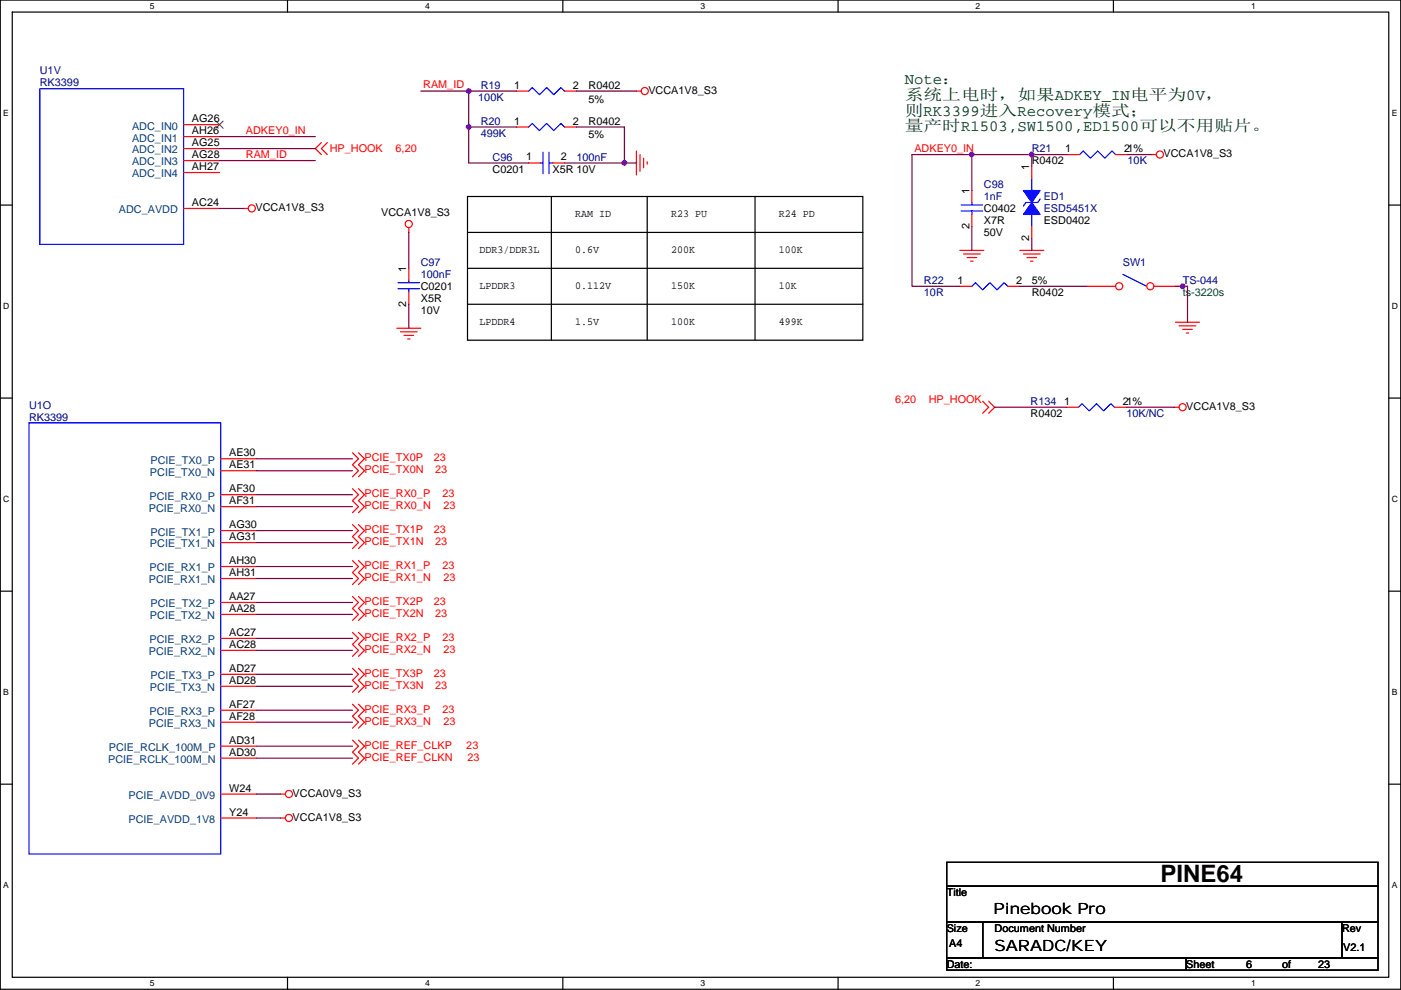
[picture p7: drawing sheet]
<svg xmlns="http://www.w3.org/2000/svg" width="297mm" height="210mm" viewBox="0 0 297 210" stroke-linecap="round" stroke-linejoin="round" font-family="sans-serif">
<path d="M.1 0h296.9v209.8h-296.9zM2.6 2.6h291.8v204.7h-291.8z" fill="none" stroke="#000" stroke-width=".25"/>
<g fill="#fff">
<path d="M31.8 .3h1v2h-1z"/>
<path d="M31.8 207.5h1v2.1h-1z"/>
</g>
<path d="M61 0v2.6M61 207.3v2.5" fill="none" stroke="#000" stroke-width=".25"/>
<g fill="#fff">
<path d="M90.1 .3h1v2h-1z"/>
<path d="M90.1 207.5h1v2.1h-1z"/>
</g>
<path d="M119.3 0v2.6M119.3 207.3v2.5" fill="none" stroke="#000" stroke-width=".25"/>
<g fill="#fff">
<path d="M148.5 .3h1v2h-1z"/>
<path d="M148.5 207.5h1v2.1h-1z"/>
</g>
<path d="M177.7 0v2.6M177.7 207.3v2.5" fill="none" stroke="#000" stroke-width=".25"/>
<g fill="#fff">
<path d="M206.9 .3h1v2h-1z"/>
<path d="M206.9 207.5h1v2.1h-1z"/>
</g>
<path d="M236.1 0v2.6M236.1 207.3v2.5" fill="none" stroke="#000" stroke-width=".25"/>
<g fill="#fff">
<path d="M265.2 .3h1v2h-1z"/>
<path d="M265.2 207.5h1v2.1h-1z"/>
<path d="M.7 23h1.2v2.1h-1.2z"/>
<path d="M295.1 23h1.2v2.1h-1.2z"/>
<path d="M.7 64h1.3v2h-1.3z"/>
<path d="M295.1 64h1.3v2h-1.3z"/>
</g>
<path d="M.1 43.5h2.5M294.4 43.5h2.6" fill="none" stroke="#000" stroke-width=".25"/>
<g fill="#fff">
<path d="M.7 104.9h1.3v2h-1.3z"/>
<path d="M295.1 104.9h1.3v2h-1.3z"/>
</g>
<path d="M.1 84.4h2.5M294.4 84.4h2.6" fill="none" stroke="#000" stroke-width=".25"/>
<g fill="#fff">
<path d="M.7 145.9h1.2v2h-1.2z"/>
<path d="M295.1 145.9h1.2v2h-1.2z"/>
</g>
<path d="M.1 125.4h2.5M294.4 125.4h2.6" fill="none" stroke="#000" stroke-width=".25"/>
<g fill="#fff">
<path d="M.7 186.8h1.2v2h-1.2z"/>
<path d="M295.1 186.8h1.2v2h-1.2z"/>
</g>
<g fill="none" stroke="#000" stroke-width=".25">
<path d="M99.1 41.7h83.8v30.5h-83.8zM99.1 56.9h83.8M99.1 49.3h83.8M116.9 41.7v30.5M137.2 41.7v30.5M160.1 41.7v30.5M99.1 64.5h83.8M.1 166.3h2.5M294.4 166.3h2.6M200.7 195.6h7.6v7.6h-7.6zM200.7 182.9h91.5v5.1h-91.5zM200.7 188h91.5v7.6h-91.5z"/>
<path d="M208.3 195.6h76.2v7.6h-76.2zM284.5 195.6h7.7v7.6h-7.7zM200.7 203.2h50.8v2.6h-50.8zM251.5 203.2h40.7v2.6h-40.7z"/>
</g>
<g fill="none" stroke="#f00" stroke-width=".25">
<path d="M109.5 19.3h2.6M119.7 19.3h2.5M134.9 19.3h1.1M38.9 26.4h7.6M38.9 29h7.6M38.9 31.5h7.6M38.9 34.1h7.6M38.9 36.6h7.6M68.1 30.2l-1.2 1.3 1.2 1.3M69.4 30.2l-1.3 1.3 1.3 1.3M109.5 26.9h2.6M112.1 34.6h2.5"/>
<path d="M117.2 34.6h2.5M119.7 26.9h2.5M134.9 32v5.1M135.7 32.8v3.5M136.5 33.5v2.1M137.2 34.3v.5M218.8 35.3v2.6M226.4 32.8h2.5M236.5 32.8h2.6M244.2 32.8h1M38.9 44.2h7.6M51.6 44.2h1"/>
<path d="M86.7 48.3v1M86.7 56.9v2.6M203.5 53.1h5.1M204.3 53.9h3.5M205 54.6h2.1M205.8 55.4h.5M206.1 40.4v2.5M206.1 45.5v2.5M216.2 53.1h5.1M217 53.9h3.5M217.7 54.6h2.1M218.5 55.4h.5"/>
<path d="M218.8 48v2.6M84.1 69.6h5.1M84.9 70.4h3.6M85.7 71.1h2M86.4 71.9h.5M86.7 62v2.5M203.5 60.7h2.6M213.7 60.7h2.5M249.2 68.3h5.1M250 69.1h3.6M250.8 69.9h2M251.5 70.6h.5"/>
<path d="M46.8 97.3h7.6M46.8 99.8h7.6M74.7 96l1.3 1.3-1.3 1.3 1.3 1.2-1.3 1.3M76 96l1.3 1.3-1.3 1.3 1.3 1.2-1.3 1.3M208.3 85.1l1.3 1.3-1.3 1.3M209.6 85.1l1.3 1.3-1.3 1.3M226.1 86.4h2.6M236.3 86.4h2.5M249 86.4h1M46.8 104.9h7.6M46.8 107.5h7.6M46.8 112.5h7.6"/>
<path d="M46.8 115.1h7.6M74.7 103.7l1.3 1.2-1.3 1.3 1.3 1.3-1.3 1.2M74.7 111.3l1.3 1.2-1.3 1.3 1.3 1.3-1.3 1.3M74.7 118.9l1.3 1.3-1.3 1.2 1.3 1.3-1.3 1.3M76 103.7l1.3 1.2-1.3 1.3 1.3 1.3-1.3 1.2M76 111.3l1.3 1.2-1.3 1.3 1.3 1.3-1.3 1.3M76 118.9l1.3 1.3-1.3 1.2 1.3 1.3-1.3 1.3M46.8 120.2h7.6M46.8 122.7h7.6M46.8 127.8h7.6M46.8 130.3h7.6M46.8 135.4h7.6"/>
<path d="M46.8 137.9h7.6M74.7 126.5l1.3 1.3-1.3 1.3 1.3 1.2-1.3 1.3M74.7 134.1l1.3 1.3-1.3 1.3 1.3 1.2-1.3 1.3M76 126.5l1.3 1.3-1.3 1.3 1.3 1.2-1.3 1.3M76 134.1l1.3 1.3-1.3 1.3 1.3 1.2-1.3 1.3M46.8 143h7.6M46.8 145.6h7.6M46.8 150.6h7.6M46.8 153.2h7.6M46.8 158.3h7.6M74.7 157l1.3 1.3-1.3 1.2 1.3 1.3-1.3 1.3M74.7 141.8l1.3 1.2-1.3 1.3 1.3 1.3-1.3 1.2"/>
<path d="M74.7 149.4l1.3 1.2-1.3 1.3 1.3 1.3-1.3 1.3M76 157l1.3 1.3-1.3 1.2 1.3 1.3-1.3 1.3M76 141.8l1.3 1.2-1.3 1.3 1.3 1.3-1.3 1.2M76 149.4l1.3 1.2-1.3 1.3 1.3 1.3-1.3 1.3M46.8 168.4h7.6M46.8 173.5h7.6M46.8 160.8h7.6M59.5 168.4h1M59.5 173.5h1"/>
<circle cx="136.7" cy="19.3" r=".76"/>
<circle cx="245.9" cy="32.8" r=".76"/>
<circle cx="53.4" cy="44.2" r=".76"/>
<circle cx="86.7" cy="47.5" r=".76"/>
<circle cx="250.7" cy="86.4" r=".76"/>
<circle cx="61.3" cy="168.4" r=".76"/>
<circle cx="61.3" cy="173.5" r=".76"/>
</g>
<g fill="none" stroke="#00f" stroke-width=".25">
<path d="M8.4 18.8h30.5v33h-30.5zM112.1 19.3l.7-.7 1.6 1.5 1.5-1.5 1.5 1.5 1.5-1.5 .8 .7M112.1 26.9l.7-.7 1.6 1.5 1.5-1.5 1.5 1.5 1.5-1.5 .8 .7M114.6 34.6h.5M115.1 32.3v4.6M116.4 32.3v4.6M116.4 34.6h.8M218.8 37.9v2.5M228.9 32.8l.8-.8 1.5 1.5 1.5-1.5 1.5 1.5 1.6-1.5 .7 .8M84.4 60h4.6M86.7 59.5v.5M203.8 44.7h4.5"/>
<path d="M203.8 43.5h4.5M206.1 42.9v.6M206.1 44.7v.8M218.8 45.5v2.5M220.5 42.2l-.5 .7h-2.5l-.5 .8M238.1 58.2l5 2.5M84.4 61.2h4.6M86.7 61.2v.8M206.1 60.7l.7-.7 1.5 1.5 1.6-1.5 1.5 1.5 1.5-1.5 .8 .7M6.2 89.7h40.6v91.4h-40.6zM228.7 86.4l.7-.8 1.5 1.5 1.6-1.5 1.5 1.5 1.5-1.5 .8 .8"/>
</g>
<g fill="#00f" stroke="#00f" stroke-width=".25">
<path d="M217 40.4h3.5l-1.7 2.5z" fill-rule="evenodd"/>
<path d="M218.8 42.9l1.7 2.6h-3.5z" fill-rule="evenodd"/>
</g>
<path d="M45.8 25.7l1.5 1.5M47.3 25.7l-1.5 1.5" fill="none" stroke="#804000" stroke-width=".21"/>
<circle cx="243.9" cy="60.7" r=".76" fill="#fff" stroke="#f00" stroke-width=".25"/>
<path d="M244.7 60.7h6.1" fill="none" stroke="#f00" stroke-width=".25"/>
<circle cx="237.3" cy="60.7" r=".76" fill="#fff" stroke="#f00" stroke-width=".25"/>
<path d="M230.4 60.7h6.1" fill="none" stroke="#f00" stroke-width=".25"/>
<g fill="none" stroke="#800040" stroke-width=".25">
<path d="M89.2 19.3h20.3M99.4 19.3v15.3h12.7M122.2 19.3h12.7M46.5 29h20.4M46.5 34.1h20.4M46.5 31.5h20.4M99.4 26.9h10.1M119.7 34.6h15.2M122.2 26.9h10.2v7.7M206.1 32.8v7.6M218.8 32.8v2.5M226.4 32.8h-33v27.9h10.1"/>
<path d="M239.1 32.8h5.1M46.5 44.2h5.1M86.7 49.3v7.6M206.1 48v5.1M218.8 50.6v2.5M86.7 64.5v5.1M216.2 60.7h14.2M249.2 60.7h2.6v7.6M54.4 97.3h20.3M54.4 99.8h20.3M210.9 86.4h15.2M238.8 86.4h10.2"/>
<path d="M54.4 104.9h20.3M54.4 107.5h20.3M54.4 112.5h20.3M54.4 115.1h20.3M54.4 120.2h20.3M54.4 122.7h20.3M54.4 127.8h20.3M54.4 130.3h20.3M54.4 135.4h20.3M54.4 137.9h20.3M54.4 158.3h20.3M54.4 143h20.3"/>
<path d="M54.4 145.6h20.3M54.4 150.6h20.3M54.4 153.2h20.3M54.4 160.8h20.3M54.4 173.5h5.1M54.4 168.4h5.1"/>
</g>
<g fill="#f0f" stroke="#f0f" stroke-width=".25">
<circle cx="99.4" cy="19.3" r=".5"/>
<circle cx="99.4" cy="26.9" r=".5"/>
<circle cx="132.4" cy="34.6" r=".5"/>
<circle cx="218.7" cy="32.8" r=".5"/>
<circle cx="250.7" cy="60.7" r=".5"/>
<circle cx="206" cy="32.8" r=".5"/>
</g>
<text font-size="5.1" x="246.1" y="187.1">PINE64</text>
<g font-size="3.3" fill="#004000">
<text x="191.8" y="17.9">Note：</text>
<text x="191.8" y="21.2">系统上电时，如果ADKEY_IN电平为0V，</text>
<text x="191.8" y="24.5">则RK3399进入Recovery模式；</text>
<text x="191.8" y="27.8">量产时R1503,SW1500,ED1500可以不用贴片。</text>
</g>
<g font-size="3.3">
<text x="210.6" y="193.9">Pinebook Pro</text>
<text x="210.9" y="201.8">SARADC/KEY</text>
</g>
<g font-size="2.3" fill="#000080">
<text x="8.4" y="15.8">U1V</text>
<text x="8.4" y="18.3">RK3399</text>
<text x="101.4" y="21.4">100K</text>
<text x="101.9" y="18.8">R19</text>
<text x="101.9" y="26.5">R20</text>
<text x="101.9" y="29">499K</text>
<text x="104.5" y="34.1">C96</text>
<text x="122.2" y="34.1">100nF</text>
<text x="218.8" y="32.3">R21</text>
<text x="239.1" y="34.8">10K</text>
<text x="208.6" y="39.9">C98</text>
<text x="208.6" y="42.5">1nF</text>
<text x="221.3" y="42.5">ED1</text>
<text x="221.3" y="45">ESD5451X</text>
<text x="89.2" y="56.4">C97</text>
<text x="89.2" y="59">100nF</text>
<text x="238.1" y="56.4">SW1</text>
<text x="195.9" y="60.2">R22</text>
<text x="195.9" y="62.8">10R</text>
<text x="250.8" y="60.2">TS-044</text>
<text x="6.2" y="86.7">U1O</text>
<text x="6.2" y="89.2">RK3399</text>
<text x="218.5" y="85.9">R134</text>
<text x="238.8" y="88.4">10K/NC</text>
</g>
<g font-size="2.3" fill="#f00">
<text x="89.7" y="18.7">RAM_ID</text>
<text x="52.1" y="28.4">ADKEY0_IN</text>
<text x="52.1" y="33.4">RAM_ID</text>
<text x="69.9" y="32.3">HP_HOOK</text>
<text x="83.9" y="32.3">6,20</text>
<text x="193.9" y="32.2">ADKEY0_IN</text>
<text x="189.8" y="85.4">6,20</text>
<text x="196.9" y="85.4">HP_HOOK</text>
<text x="77.3" y="100.4">PCIE_TX0N</text>
<text x="77.3" y="97.8">PCIE_TX0P</text>
<text x="92" y="97.8">23</text>
<text x="92.3" y="100.4">23</text>
<text x="77.3" y="108">PCIE_RX0_N</text>
<text x="77.3" y="105.5">PCIE_RX0_P</text>
<text x="93.8" y="105.5">23</text>
<text x="94" y="108">23</text>
<text x="77.3" y="113.1">PCIE_TX1P</text>
<text x="92" y="113.1">23</text>
<text x="77.3" y="115.6">PCIE_TX1N</text>
<text x="92.3" y="115.6">23</text>
<text x="77.3" y="123.2">PCIE_RX1_N</text>
<text x="77.3" y="120.7">PCIE_RX1_P</text>
<text x="93.8" y="120.7">23</text>
<text x="94" y="123.2">23</text>
<text x="77.3" y="130.9">PCIE_TX2N</text>
<text x="77.3" y="128.3">PCIE_TX2P</text>
<text x="92" y="128.3">23</text>
<text x="92.3" y="130.9">23</text>
<text x="77.3" y="135.9">PCIE_RX2_P</text>
<text x="93.8" y="135.9">23</text>
<text x="77.3" y="138.5">PCIE_RX2_N</text>
<text x="77.3" y="143.6">PCIE_TX3P</text>
<text x="92" y="143.6">23</text>
<text x="94" y="138.5">23</text>
<text x="77.3" y="146.1">PCIE_TX3N</text>
<text x="92.3" y="146.1">23</text>
<text x="77.3" y="153.7">PCIE_RX3_N</text>
<text x="77.3" y="151.2">PCIE_RX3_P</text>
<text x="93.8" y="151.2">23</text>
<text x="94" y="153.7">23</text>
<text x="77.3" y="161.3">PCIE_REF_CLKN</text>
<text x="77.3" y="158.8">PCIE_REF_CLKP</text>
<text x="98.9" y="158.8">23</text>
<text x="99.1" y="161.3">23</text>
</g>
<g font-size="2.3">
<text x="109" y="18.8">1</text>
<text x="121.5" y="18.8">2</text>
<text x="124.8" y="18.8">R0402</text>
<text x="124.8" y="21.9">5%</text>
<text x="137.5" y="19.9">VCCA1V8_S3</text>
<text x="40.7" y="25.9">AG26</text>
<text x="40.7" y="28.4">AH26</text>
<text x="109" y="26.4">1</text>
<text x="121.5" y="26.4">2</text>
<text x="124.8" y="26.5">R0402</text>
<text x="124.8" y="29.3">5%</text>
<text x="40.7" y="31">AG25</text>
<text x="40.7" y="33.5">AG28</text>
<text x="111.6" y="34">1</text>
<text x="118.9" y="34">2</text>
<text x="218.8" y="34.8">R0402</text>
<text x="225.9" y="32.3">1</text>
<text x="238.3" y="32.3">21%</text>
<text x="246.7" y="33.3">VCCA1V8_S3</text>
<text x="40.7" y="36.1">AH27</text>
<text x="104.5" y="36.6">C0201</text>
<text x="117.2" y="36.6">X5R 10V</text>
<text x="205.5" y="41.2" transform="rotate(-90 205.5 41.2)">1</text>
<text x="218.2" y="36.1" transform="rotate(-90 218.2 36.1)">1</text>
<text x="40.7" y="43.7">AC24</text>
<text x="54.2" y="44.7">VCCA1V8_S3</text>
<text x="80.8" y="45.8">VCCA1V8_S3</text>
<text x="122" y="46">RAM ID</text>
<text x="142.3" y="46">R23 PU</text>
<text x="165.2" y="46">R24 PD</text>
<text x="208.6" y="45">C0402</text>
<text x="208.6" y="47.5">X7R</text>
<text x="221.3" y="47.5">ESD0402</text>
<text x="101.7" y="53.7">DDR3/DDR3L</text>
<text x="122" y="53.7">0.6V</text>
<text x="142.3" y="53.7">200K</text>
<text x="165.2" y="53.7">100K</text>
<text x="205.5" y="48.6" transform="rotate(-90 205.5 48.6)">2</text>
<text x="208.6" y="50.1">50V</text>
<text x="218.2" y="51.1" transform="rotate(-90 218.2 51.1)">2</text>
<text x="86.1" y="57.7" transform="rotate(-90 86.1 57.7)">1</text>
<text x="86.1" y="65.1" transform="rotate(-90 86.1 65.1)">2</text>
<text x="89.2" y="61.5">C0201</text>
<text x="89.2" y="64.1">X5R</text>
<text x="101.7" y="61.3">LPDDR3</text>
<text x="122" y="61.3">0.112V</text>
<text x="142.3" y="61.3">150K</text>
<text x="165.2" y="61.3">10K</text>
<text x="203" y="60.2">1</text>
<text x="215.5" y="60.2">2</text>
<text x="218.8" y="62.8">R0402</text>
<text x="218.8" y="60.2">5%</text>
<text x="89.2" y="66.6">10V</text>
<text x="101.7" y="68.9">LPDDR4</text>
<text x="122" y="68.9">1.5V</text>
<text x="142.3" y="68.9">100K</text>
<text x="165.2" y="68.9">499K</text>
<text x="218.5" y="88.4">R0402</text>
<text x="225.6" y="85.9">1</text>
<text x="238.1" y="85.9">21%</text>
<text x="251.5" y="86.9">VCCA1V8_S3</text>
<text x="48.6" y="96.8">AE30</text>
<text x="48.6" y="99.3">AE31</text>
<text x="48.6" y="106.9">AF31</text>
<text x="48.6" y="104.4">AF30</text>
<text x="48.6" y="112">AG30</text>
<text x="48.6" y="114.6">AG31</text>
<text x="48.6" y="119.6">AH30</text>
<text x="48.6" y="122.2">AH31</text>
<text x="48.6" y="127.3">AA27</text>
<text x="48.6" y="129.8">AA28</text>
<text x="48.6" y="137.4">AC28</text>
<text x="48.6" y="134.9">AC27</text>
<text x="48.6" y="142.5">AD27</text>
<text x="48.6" y="145">AD28</text>
<text x="48.6" y="152.7">AF28</text>
<text x="48.6" y="150.1">AF27</text>
<text x="48.6" y="160.3">AD30</text>
<text x="48.6" y="157.7">AD31</text>
<text x="48.6" y="167.9">W24</text>
<text x="48.6" y="173">Y24</text>
<text x="62" y="169">VCCA0V9_S3</text>
<text x="62" y="174">VCCA1V8_S3</text>
<text x="200.7" y="190">Title</text>
<text x="200.7" y="197.7">Size</text>
<text x="210.9" y="197.7">Document Number</text>
<text x="284.5" y="197.7">Rev</text>
<text x="201.2" y="201">A4</text>
<text x="284.8" y="201.7">V2.1</text>
<text x="200.7" y="205.3">Date:</text>
<text x="251.5" y="205.3">Sheet</text>
<text x="264.2" y="205.3">6</text>
<text x="271.8" y="205.3">of</text>
<text x="279.5" y="205.3">23</text>
</g>
<g font-size="2.3" fill="#004080">
<text x="28" y="27.5">ADC_IN0</text>
<text x="28" y="30">ADC_IN1</text>
<text x="28" y="32.6">ADC_IN2</text>
<text x="28" y="35.1">ADC_IN3</text>
<text x="28" y="37.6">ADC_IN4</text>
<text x="25.2" y="45.3">ADC_AVDD</text>
<text x="31.8" y="100.9">PCIE_TX0_N</text>
<text x="31.9" y="98.3">PCIE_TX0_P</text>
<text x="31.7" y="106">PCIE_RX0_P</text>
<text x="31.6" y="108.5">PCIE_RX0_N</text>
<text x="31.9" y="113.6">PCIE_TX1_P</text>
<text x="31.8" y="116.1">PCIE_TX1_N</text>
<text x="31.6" y="123.7">PCIE_RX1_N</text>
<text x="31.7" y="121.2">PCIE_RX1_P</text>
<text x="31.8" y="131.4">PCIE_TX2_N</text>
<text x="31.9" y="128.8">PCIE_TX2_P</text>
<text x="31.7" y="136.4">PCIE_RX2_P</text>
<text x="31.6" y="139">PCIE_RX2_N</text>
<text x="31.8" y="146.6">PCIE_TX3_N</text>
<text x="31.9" y="144.1">PCIE_TX3_P</text>
<text x="31.6" y="154.2">PCIE_RX3_N</text>
<text x="31.7" y="151.7">PCIE_RX3_P</text>
<text x="22.9" y="161.8">PCIE_RCLK_100M_N</text>
<text x="23.1" y="159.3">PCIE_RCLK_100M_P</text>
<text x="27.2" y="169.5">PCIE_AVDD_0V9</text>
<text x="27.2" y="174.5">PCIE_AVDD_1V8</text>
</g>
<text font-size="2.3" fill="#008000" x="250.8" y="62.8">ts-3220s</text>
<g font-size="1.8">
<text x="31.8" y="1.9">5</text>
<text x="90.1" y="1.9">4</text>
<text x="148.5" y="1.9">3</text>
<text x="206.9" y="1.9">2</text>
<text x="265.2" y="1.9">1</text>
<text x=".7" y="24.7">E</text>
<text x="295.1" y="24.7">E</text>
<text x=".7" y="65.6">D</text>
<text x="295.1" y="65.6">D</text>
<text x=".7" y="106.5">C</text>
<text x="295.1" y="106.5">C</text>
<text x=".7" y="147.5">B</text>
<text x="295.1" y="147.5">B</text>
<text x=".7" y="188.4">A</text>
<text x="295.1" y="188.4">A</text>
<text x="31.8" y="209.2">5</text>
<text x="90.1" y="209.2">4</text>
<text x="148.5" y="209.2">3</text>
<text x="206.9" y="209.2">2</text>
<text x="265.2" y="209.2">1</text>
</g>
</svg>
